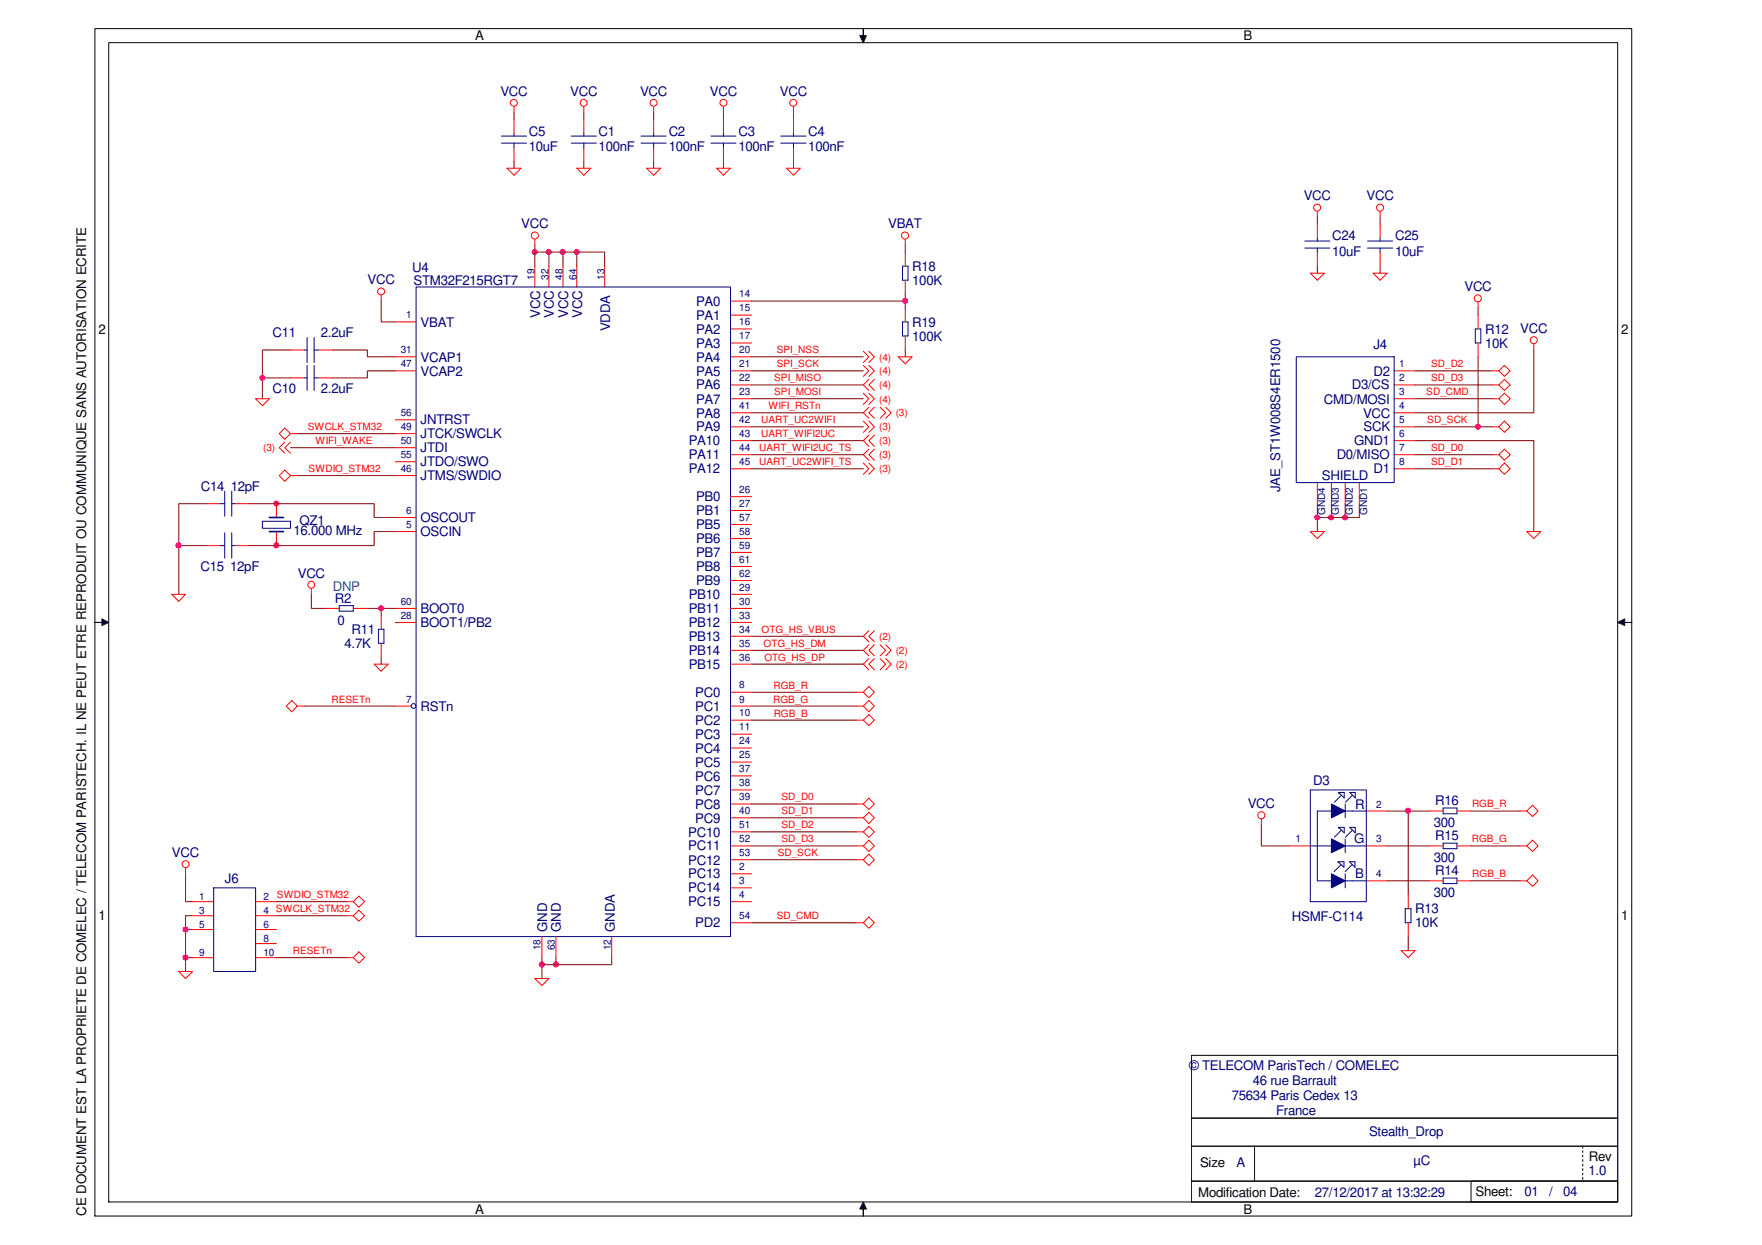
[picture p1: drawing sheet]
<svg xmlns="http://www.w3.org/2000/svg" width="297mm" height="210mm" viewBox="0 0 297 210" stroke-linecap="round" stroke-linejoin="round" font-family="sans-serif">
<path d="M90.2 41.3v1.2" fill="none" stroke="#7f0000" stroke-width=".17"/>
<circle cx="90.1" cy="42.5" r=".44" fill="#f0f"/>
<circle cx="90.1" cy="42.5" r=".44" fill="none" stroke="#f0f" stroke-width=".17"/>
<path d="M97.2 42.5v2.4" fill="none" stroke="#7f0000" stroke-width=".17"/>
<circle cx="97.2" cy="42.5" r=".44" fill="#f0f"/>
<circle cx="97.2" cy="42.5" r=".44" fill="none" stroke="#f0f" stroke-width=".17"/>
<path d="M94.9 42.5v2.4" fill="none" stroke="#7f0000" stroke-width=".17"/>
<circle cx="94.9" cy="42.5" r=".46" fill="#f0f"/>
<circle cx="94.9" cy="42.5" r=".46" fill="none" stroke="#f0f" stroke-width=".17"/>
<path d="M92.5 42.5v2.4" fill="none" stroke="#7f0000" stroke-width=".17"/>
<circle cx="92.5" cy="42.5" r=".45" fill="#f0f"/>
<circle cx="92.5" cy="42.5" r=".45" fill="none" stroke="#f0f" stroke-width=".17"/>
<path d="M90.2 44.9v-2.4h11.7v2.4M91.4 162.6v2.4" fill="none" stroke="#7f0000" stroke-width=".17"/>
<circle cx="91.3" cy="162.6" r=".45" fill="#f0f"/>
<circle cx="91.3" cy="162.6" r=".45" fill="none" stroke="#f0f" stroke-width=".17"/>
<path d="M93.7 161.5v1.1" fill="none" stroke="#7f0000" stroke-width=".17"/>
<circle cx="93.7" cy="162.6" r=".46" fill="#f0f"/>
<circle cx="93.7" cy="162.6" r=".46" fill="none" stroke="#f0f" stroke-width=".17"/>
<g fill="none" stroke="#7f0000" stroke-width=".17">
<path d="M98.4 19v1.2M110.2 19v1.2M122 19v1.2M133.8 19v1.2M98.4 27.2v1.2M110.2 27.2v1.2M122 27.2v1.2M133.8 27.2v1.2M49 59h-4.8v8.2M56 59h5.9v1.2h4.7M44.2 63.7h4.8M66.6 62.5h-4.7v1.2h-5.9"/>
<path d="M91.4 161.5v1.1h11.7v-1.1"/>
</g>
<circle cx="44.2" cy="63.7" r=".44" fill="#f0f"/>
<circle cx="44.2" cy="63.7" r=".44" fill="none" stroke="#f0f" stroke-width=".17"/>
<path d="M46.6 84.9h.1M126.7 116.7h17.7M126.7 119h17.7M126.7 109.6h18.8M126.7 112h18.8M126.7 137.9h17.7M126.7 121.4h17.7M126.7 140.3h17.7M126.7 142.6h17.7M126.7 155.6h17.7M126.7 144.9h17.7" fill="none" stroke="#7f0000" stroke-width=".17"/>
<circle cx="46.6" cy="84.9" r=".45" fill="#f0f"/>
<circle cx="46.6" cy="84.9" r=".45" fill="none" stroke="#f0f" stroke-width=".17"/>
<path d="M30.1 92h4.7M34.8 84.9h-4.7v15.3" fill="none" stroke="#7f0000" stroke-width=".17"/>
<circle cx="30.1" cy="91.9" r=".46" fill="#f0f"/>
<circle cx="30.1" cy="91.9" r=".46" fill="none" stroke="#f0f" stroke-width=".17"/>
<path d="M46.6 92h.1" fill="none" stroke="#7f0000" stroke-width=".17"/>
<circle cx="46.6" cy="91.9" r=".46" fill="#f0f"/>
<circle cx="46.6" cy="91.9" r=".46" fill="none" stroke="#f0f" stroke-width=".17"/>
<path d="M64.3 50.8v3.5h2.3M50.1 73.1h16.5M126.7 60.2h18.8M126.7 62.5h18.8M126.7 67.2h18.8M126.7 64.9h18.8M41.9 84.9h21.2v2.3h3.5M50.1 80.2h16.5M66.6 89.6h-3.5v2.4h-21.2M31.3 161.5h1.2" fill="none" stroke="#7f0000" stroke-width=".17"/>
<circle cx="31.3" cy="161.4" r=".44" fill="#f0f"/>
<circle cx="31.3" cy="161.4" r=".44" fill="none" stroke="#f0f" stroke-width=".17"/>
<path d="M31.3 156.7h1.2M32.5 154.4h-1.2v9.4" fill="none" stroke="#7f0000" stroke-width=".17"/>
<circle cx="31.3" cy="156.7" r=".44" fill="#f0f"/>
<circle cx="31.3" cy="156.7" r=".44" fill="none" stroke="#f0f" stroke-width=".17"/>
<path d="M61.9 102.6h4.7M64.3 102.6v1.2M31.3 147.3v4.7h1.2M46.6 152h11.8M46.6 154.4h11.8" fill="none" stroke="#7f0000" stroke-width=".17"/>
<circle cx="64.2" cy="102.6" r=".44" fill="#f0f"/>
<circle cx="64.2" cy="102.6" r=".44" fill="none" stroke="#f0f" stroke-width=".17"/>
<path d="M86.7 19v1.2M86.7 27.2v1.2M258.6 59v10.6h-20.1M238.5 74.3h20.1v15.3M226.8 84.9v2.3M51.3 119h15.3M52.5 100.2v2.4h2.4M64.3 110.8v1.2M46.6 161.5h11.8" fill="none" stroke="#7f0000" stroke-width=".17"/>
<circle cx="226.8" cy="87.2" r=".44" fill="#f0f"/>
<circle cx="226.8" cy="87.2" r=".44" fill="none" stroke="#f0f" stroke-width=".17"/>
<path d="M224.4 84.9v2.3" fill="none" stroke="#7f0000" stroke-width=".17"/>
<circle cx="224.4" cy="87.2" r=".46" fill="#f0f"/>
<circle cx="224.4" cy="87.2" r=".46" fill="none" stroke="#f0f" stroke-width=".17"/>
<path d="M222.1 84.9v4.7M229.1 84.9v2.3h-7" fill="none" stroke="#7f0000" stroke-width=".17"/>
<circle cx="222.1" cy="87.2" r=".45" fill="#f0f"/>
<circle cx="222.1" cy="87.2" r=".45" fill="none" stroke="#f0f" stroke-width=".17"/>
<path d="M249.2 51.9v1.2M238.5 62.5h13M238.5 64.9h13M238.5 67.2h13M238.5 72h13M238.5 76.7h13M238.5 79h13M249.2 60.2v11.8" fill="none" stroke="#7f0000" stroke-width=".17"/>
<circle cx="249.1" cy="71.9" r=".45" fill="#f0f"/>
<circle cx="249.1" cy="71.9" r=".45" fill="none" stroke="#f0f" stroke-width=".17"/>
<path d="M222.1 36.6v1.2M232.7 36.6v1.2M222.1 44.9v1.2M232.7 44.9v1.2M126.7 135.6h17.7M233.8 136.7h7.1M237.4 136.7v14.1" fill="none" stroke="#7f0000" stroke-width=".17"/>
<circle cx="237.4" cy="136.7" r=".46" fill="#f0f"/>
<circle cx="237.4" cy="136.7" r=".46" fill="none" stroke="#f0f" stroke-width=".17"/>
<g fill="none" stroke="#7f0000" stroke-width=".17">
<path d="M126.7 50.8h25.9M152.6 41.3v1.2M152.6 49.6v2.3M152.6 59v1.2M49 75.5h17.6M126.7 69.6h18.8M126.7 72h18.8M126.7 74.3h18.8M126.7 76.7h18.8M126.7 79h18.8M212.6 139.1v3.5h4.8M248 136.7h8.2"/>
<path d="M233.8 142.6h7.1M233.8 148.5h7.1M237.4 157.9v2.4M248 142.6h8.2M248 148.5h8.2"/>
</g>
<circle cx="152.6" cy="50.7" r=".45" fill="#f0f"/>
<circle cx="152.6" cy="50.7" r=".45" fill="none" stroke="#f0f" stroke-width=".17"/>
<path d="M126.7 107.3h18.8" fill="none" stroke="#7f0000" stroke-width=".17"/>
<g fill="#000">
<path d="M145.5 4.8v1.2h.5l-.5 1.2-.6-1.2h.6z" fill-rule="evenodd"/>
<path d="M16 104.9h1.2v-.5l1.1 .5-1.1 .6v-.6z" fill-rule="evenodd"/>
<path d="M272.7 104.9l1.2-.5v.5h1.2h-1.2v.6z" fill-rule="evenodd"/>
<path d="M145.5 202.6l.5 1.2h-.5v1.2v-1.2h-.6z" fill-rule="evenodd"/>
</g>
<g fill="none" stroke="#000" stroke-width=".17">
<path d="M16 4.8h259.1v200.2h-259.1zM18.3 7.2h254.4v195.4h-254.4zM145.5 4.8v1.2h.5l-.5 1.2-.6-1.2h.6zM16 104.9h1.2v-.5l1.1 .5-1.1 .6v-.6zM272.7 104.9l1.2-.5v.5h1.2h-1.2v.6zM200.9 177.9h71.8v10.6h-71.8zM200.9 199.1h71.8v3.5h-71.8zM200.9 188.5h71.8v4.8h-71.8zM200.9 193.3h71.8v5.8h-71.8zM211.5 193.3v5.8M248 199.1h24.7v3.5h-24.7zM266.8 193.3v.3"/>
<path d="M266.8 194v.3M266.8 194.7v.4M266.8 195.5v.3M266.8 196.3v.3M266.8 197v.4M266.8 197.8v.3M266.8 198.5v.3M145.5 202.6l.5 1.2h-.5v1.2v-1.2h-.6z"/>
</g>
<g fill="none" stroke="#f00" stroke-width=".17">
<path d="M86.7 18v1M98.4 18v1M110.2 18v1M122 18v1M133.8 18v1M85.5 28.4h2.3l-1.1 1.1zM86.7 20.2v2.3M86.7 24.8v2.4M97.2 28.4h2.4l-1.2 1.1zM98.4 20.2v2.3M98.4 24.8v2.4M109 28.4h2.4l-1.2 1.1z"/>
<path d="M110.2 20.2v2.3M110.2 24.8v2.4M120.8 28.4h2.3l-1.1 1.1zM122 20.2v2.3M122 24.8v2.4M132.6 28.4h2.3l-1.1 1.1zM133.8 20.2v2.3M133.8 24.8v2.4M222.1 35.6v1M222.1 37.8v2.4M232.7 35.6v1M232.7 37.8v2.4"/>
<path d="M49 59h2.3M53.7 59h2.3M64.3 49.8v1M66.6 54.3h3.5M90.2 40.3v1M90.2 44.9v3.5M92.5 44.9v3.5M94.9 44.9v3.5M97.2 44.9v3.5M101.9 44.9v3.5M123.1 50.8h3.6M123.1 53.1h3.6"/>
<path d="M123.1 55.5h3.6M123.1 57.8h3.6M145.5 59.2l1 1-1 .9M146.5 59.2l.9 1-.9 .9M220.9 46.1h2.4l-1.2 1.1zM222.1 42.5v2.4M231.5 46.1h2.3l-1.1 1.1zM232.7 42.5v2.4M249.2 50.9v1M249.2 53.1v2.4M249.2 57.8v2.4M258.6 58v1"/>
<path d="M43.1 67.2h2.3l-1.2 1.2zM48 79.2l1 1-1 1-.9-1zM48 72.2l1 .9-1 1-.9-1zM49 73.1h1.1M49 63.7h2.3M53.7 63.7h2.3M66.6 60.2h3.5M66.6 62.5h3.5M66.6 70.8h3.5M66.6 73.1h3.5M66.6 75.5h3.5M66.6 77.9h3.5"/>
<path d="M123.1 60.2h3.6M123.1 62.5h3.6M123.1 64.9h3.6M123.1 67.2h3.6M123.1 69.6h3.6M123.1 72h3.6M123.1 74.3h3.6M123.1 76.7h3.6M123.1 79h3.6M145.5 61.6l1 .9-1 1M145.5 66.3l1 .9-1 1M146.5 61.6l.9 .9-.9 1"/>
<path d="M146.5 66.3l.9 .9-.9 1M146.5 64l-1 .9 1 .9M147.4 64l-.9 .9 .9 .9M235 62.5h3.5M235 64.9h3.5M235 67.2h3.5M235 69.6h3.5M235 72h3.5M235 74.3h3.5M235 76.7h3.5M235 79h3.5M251.5 62.5h1.2"/>
<path d="M251.5 64.9h1.2M251.5 67.2h1.2M251.5 72h1.2M251.5 76.7h1.2M251.5 79h1.2M252.7 62.5l.9-.9 1 .9-1 1zM252.7 64.9l.9-.9 1 .9-1 .9zM252.7 67.2l.9-.9 1 .9-1 1zM252.7 76.7l.9-1 1 1-1 .9zM253.6 71l1 1-1 .9-.9-.9zM253.6 78.1l1 .9-1 1-.9-1zM34.8 84.9h2.4"/>
<path d="M34.8 92h2.4M39.5 84.9h2.4M39.5 92h2.4M46.6 84.9v2.3M46.6 89.6v2.4M49 80.2h1.1M52.5 99.2v1M66.6 80.2h3.5M66.6 89.6h3.5M66.6 87.2h3.5M123.1 83.7h3.6M123.1 86.1h3.6"/>
<path d="M123.1 88.4h3.6M123.1 90.8h3.6M123.1 93.1h3.6M123.1 95.5h3.6M123.1 97.9h3.6M220.9 89.6h2.4l-1.2 1.2zM222.1 81.4v3.5M224.4 81.4v3.5M226.8 81.4v3.5M229.1 81.4v3.5M257.4 89.6h2.4l-1.2 1.2zM29 100.2h2.3l-1.2 1.2z"/>
<path d="M49.2 118.1l.9 .9-.9 1-.9-1zM50.1 119h1.2M54.9 102.6h2.3M59.6 102.6h2.3M63.1 112h2.3l-1.1 1.2zM64.3 103.8v2.3M64.3 108.5v2.3M66.6 119h2.7M66.6 102.6h3.5M66.6 104.9h3.5M123.1 116.7h3.6M123.1 119h3.6"/>
<path d="M123.1 102.6h3.6M123.1 104.9h3.6M123.1 100.2h3.6M123.1 107.3h3.6M123.1 109.6h3.6M123.1 112h3.6M146.5 108.7l-1 .9 1 1M146.5 111l-1 1 1 .9M147.4 108.7l-.9 .9 .9 1M147.4 111l-.9 1 .9 .9M148.4 108.7l.9 .9-.9 1M148.4 111l.9 1-.9 .9"/>
<path d="M149.3 108.7l.9 .9-.9 1M149.3 111l.9 1-.9 .9M123.1 121.4h3.6M123.1 123.8h3.6M123.1 126.1h3.6M123.1 128.5h3.6M123.1 130.8h3.6M123.1 133.2h3.6M123.1 135.6h3.6M123.1 137.9h3.6M144.4 135.6h1.1M144.4 137.9h1.1"/>
<path d="M145.5 137.9l1-1 .9 1-.9 1zM146.5 134.6l.9 1-.9 .9-1-.9zM31.3 146.3v1M32.5 152h3.5M32.5 154.4h3.5M32.5 156.7h3.5M43.1 152h3.5M43.1 154.4h3.5M43.1 156.7h3.5M43.1 159.1h3.5M58.4 152h1.2M58.4 154.4h1.2"/>
<path d="M59.6 152l.9-.9 1 .9-1 1zM59.6 154.4l.9-.9 1 .9-1 .9zM91.4 157.9v3.6M93.7 157.9v3.6M103.1 157.9v3.6M123.1 140.3h3.6M123.1 142.6h3.6M123.1 144.9h3.6M123.1 147.3h3.6M123.1 149.7h3.6M123.1 152h3.6M123.1 155.6h3.6"/>
<path d="M144.4 140.3h1.1M144.4 142.6h1.1M144.4 144.9h1.1M144.4 155.6h1.1M145.5 140.3l1-1 .9 1-.9 .9zM145.5 144.9l1-.9 .9 .9-.9 1zM146.5 141.6l.9 1-.9 1-1-1zM146.5 154.6l.9 1-.9 .9-1-.9zM230.3 142.6h3.5M230.3 148.5h3.5M30.1 163.8h2.4l-1.2 1.2zM32.5 161.5h3.5"/>
<path d="M43.1 161.5h3.5M58.4 161.5h1.2M60.5 160.5l1 1-1 .9-.9-.9zM90.2 165h2.3l-1.1 1.2z"/>
<circle cx="86.6" cy="17.3" r=".59"/>
<circle cx="98.4" cy="17.3" r=".57"/>
<circle cx="110.2" cy="17.4" r=".59"/>
<circle cx="122" cy="17.4" r=".59"/>
<circle cx="133.7" cy="17.4" r=".59"/>
<circle cx="90.2" cy="39.7" r=".6"/>
<circle cx="222" cy="35" r=".59"/>
<circle cx="232.7" cy="35" r=".59"/>
<circle cx="64.3" cy="49.1" r=".59"/>
<circle cx="249.1" cy="50.3" r=".59"/>
<circle cx="258.6" cy="57.4" r=".59"/>
<circle cx="52.5" cy="98.6" r=".58"/>
<circle cx="31.3" cy="145.7" r=".58"/>
</g>
<g fill="none" stroke="#00007f" stroke-width=".17">
<path d="M84.5 22.9h4.3M84.5 24.1h4.3M86.7 22.5v.4M86.7 24.1v.7M96.3 22.9h4.2M96.3 24.1h4.2M98.4 22.5v.4M98.4 24.1v.7M108.1 22.9h4.2M108.1 24.1h4.2M110.2 22.5v.4M110.2 24.1v.7"/>
<path d="M119.8 22.9h4.3M119.8 24.1h4.3M122 22.5v.4M122 24.1v.7M131.6 22.9h4.3M131.6 24.1h4.3M133.8 22.5v.4M133.8 24.1v.7M51.3 59h.5M51.8 56.9v4.2M53 56.9v4.2M53 59h.7"/>
<path d="M70.1 48.4h53v109.5h-53zM220 40.6h4.2M220 41.8h4.2M222.1 40.2v.4M222.1 41.8v.7M230.5 40.6h4.3M230.5 41.8h4.3M232.7 40.2v.4M232.7 41.8v.7M248.7 55.5h.9v2.3h-.9zM51.3 63.7h.5M51.8 61.6v4.2"/>
<path d="M53 61.6v4.2M53 63.7h.7M218.5 60.2h16.5v21.2h-16.5zM37.2 84.9h.7M37.2 92h.7M37.9 82.8v4.2M37.9 89.8v4.3M39.1 82.8v4.2M39.1 89.8v4.3M39.1 84.9h.4M39.1 92h.4M44.2 87.9h4.8v1.2h-4.8z"/>
<path d="M57.2 102.1h2.4v.9h-2.4zM63.8 106.1h.9v2.4h-.9zM225.7 139.5h.1M225.7 139.5h.9v.9zM226.1 140l-1.1 1.1M227.5 139.5h1v.9zM228 140l-1.2 1.1M36 149.7h7.1v14.1h-7.1zM222.1 148.5h2.3M222.1 142.6h2.3M225.6 145.3h.1M225.6 145.3h1v.9z"/>
<path d="M226.1 145.8l-1.2 1.1M226.8 148.5h3.5M226.8 142.6h3.5M227.5 145.3h.9v.9zM228 145.8l-1.2 1.1"/>
<circle cx="69.7" cy="119" r=".39"/>
</g>
<path d="M45.4 87.2h2.4M45.4 89.6h2.4" fill="none" stroke="#00007f" stroke-width=".28"/>
<path d="M224.4 141.4l2.4 1.2-2.4 1.2z" fill="#00007f"/>
<path d="M224.4 141.4l2.4 1.2-2.4 1.2zM226.8 141.4v2.4" fill="none" stroke="#00007f" stroke-width=".17"/>
<path d="M224.4 147.3l2.4 1.2-2.4 1.2z" fill="#00007f"/>
<path d="M222.1 136.7h2.3M225.7 133.6h.1M225.7 133.6h.9v.9zM226.1 134.1l-1.1 1.2M226.8 136.7h3.5M227.5 133.6h1v.9zM228 134.1l-1.2 1.2M224.4 147.3l2.4 1.2-2.4 1.2zM226.8 147.3v2.4" fill="none" stroke="#00007f" stroke-width=".17"/>
<path d="M230.3 136.7h3.5" fill="none" stroke="#f00" stroke-width=".17"/>
<path d="M224.4 135.6l2.4 1.1-2.4 1.2z" fill="#00007f"/>
<path d="M152.1 44.9h1v2.3h-1zM152.1 54.3h1v2.3h-1zM220.9 133.2h9.4v18.8h-9.4zM222.1 136.7v11.8M224.4 135.6l2.4 1.1-2.4 1.2zM226.8 135.6v2.3M243.3 136.2h2.3v1h-2.3zM220.9 142.6h1.2M236.9 153.2h1v2.4h-1zM243.3 148h2.3v1h-2.3zM243.3 142.2h2.3v.9h-2.3z" fill="none" stroke="#00007f" stroke-width=".17"/>
<g fill="none" stroke="#f00" stroke-width=".17">
<path d="M152.6 40.3v1M152.6 42.5v2.4M152.6 47.2v2.4M152.6 51.9v2.4M152.6 56.6v2.4M48 74.5l-.9 1 .9 .9M49 74.5l-1 1 1 .9M145.5 71l1 1-1 .9M145.5 78.1l1 .9-1 1M146.5 68.7l-1 .9 1 .9M146.5 71l.9 1-.9 .9M146.5 73.4l-1 .9 1 1"/>
<path d="M146.5 75.7l-1 1 1 .9M146.5 78.1l.9 .9-.9 1M147.4 68.7l-.9 .9 .9 .9M147.4 73.4l-.9 .9 .9 1M147.4 75.7l-.9 1 .9 .9M148.4 68.7l.9 .9-.9 .9M149.3 68.7l.9 .9-.9 .9M151.4 60.2h2.4l-1.2 1.1zM144.4 116.7h1.1M144.4 119h1.1M145.5 119l1-.9 .9 .9-.9 1zM146.5 115.7l.9 1-.9 .9-1-.9z"/>
<path d="M146.5 106.3l-1 1 1 .9M147.4 106.3l-.9 1 .9 .9M144.4 121.4h1.1M145.5 121.4l1-.9 .9 .9-.9 .9zM212.6 138.1v1M240.9 136.7h2.4M245.6 136.7h2.4M256.2 136.7h1.2M257.4 136.7l1-.9 .9 .9-.9 1zM217.4 142.6h3.5M237.4 150.8v2.4M237.4 155.6v2.3"/>
<path d="M240.9 142.6h2.4M240.9 148.5h2.4M245.6 142.6h2.4M245.6 148.5h2.4M256.2 142.6h1.2M256.2 148.5h1.2M257.4 142.6l1-1 .9 1-.9 1zM257.4 148.5l1-1 .9 1-.9 .9zM236.2 160.3h2.3l-1.1 1.2z"/>
<circle cx="152.6" cy="39.7" r=".6"/>
<circle cx="212.6" cy="137.5" r=".59"/>
</g>
<g font-size="2.2">
<text x="80.1" y="6.8">A</text>
<text x="209.6" y="6.8">B</text>
<text x="16.6" y="56.3">2</text>
<text x="273.3" y="56.3">2</text>
<text x="16.6" y="155.2">1</text>
<text x="273.3" y="155.2">1</text>
<text x="202.3" y="196.8">Size</text>
<text x="267.8" y="195.7">Rev</text>
<text x="202" y="201.8">Modification Date:</text>
<text x="248.7" y="201.7">Sheet:</text>
<text x="14.5" y="205" transform="rotate(-90 14.5 205)">CE DOCUMENT EST LA PROPRIETE DE COMELEC / TELECOM PARISTECH. IL NE PEUT ETRE REPRODUIT OU COMMUNIQUE SANS AUTORISATION ECRITE</text>
<text x="80.1" y="204.6">A</text>
<text x="209.6" y="204.6">B</text>
</g>
<g font-size="2.2" fill="#00007f">
<text x="84.4" y="16.1">VCC</text>
<text x="96.1" y="16.1">VCC</text>
<text x="107.9" y="16.1">VCC</text>
<text x="119.7" y="16.1">VCC</text>
<text x="131.5" y="16.1">VCC</text>
<text x="89.2" y="22.9">C5</text>
<text x="100.9" y="22.9">C1</text>
<text x="112.7" y="22.9">C2</text>
<text x="124.5" y="22.9">C3</text>
<text x="136.3" y="22.9">C4</text>
<text x="89.2" y="25.4">10uF</text>
<text x="100.9" y="25.4">100nF</text>
<text x="112.7" y="25.4">100nF</text>
<text x="124.5" y="25.4">100nF</text>
<text x="136.3" y="25.4">100nF</text>
<text x="219.8" y="33.8">VCC</text>
<text x="230.4" y="33.8">VCC</text>
<text x="87.9" y="38.5">VCC</text>
<text x="149.7" y="38.5">VBAT</text>
<text x="224.6" y="40.5">C24</text>
<text x="235.2" y="40.5">C25</text>
<text x="62" y="47.9">VCC</text>
<text x="69.5" y="45.9">U4</text>
<text x="153.8" y="45.6">R18</text>
<text x="224.6" y="43.1">10uF</text>
<text x="235.2" y="43.1">10uF</text>
<text x="69.7" y="48.1">STM32F215RGT7</text>
<text x="91.1" y="53.6" transform="rotate(-90 91.1 53.6)">VCC</text>
<text x="93.4" y="53.6" transform="rotate(-90 93.4 53.6)">VCC</text>
<text x="95.8" y="53.6" transform="rotate(-90 95.8 53.6)">VCC</text>
<text x="98.1" y="53.6" transform="rotate(-90 98.1 53.6)">VCC</text>
<text x="117.3" y="51.6">PA0</text>
<text x="117.3" y="53.9">PA1</text>
<text x="153.8" y="48">100K</text>
<text x="246.9" y="49.1">VCC</text>
<text x="45.9" y="56.8">C11</text>
<text x="54.1" y="56.8">2.2uF</text>
<text x="70.9" y="55.1">VBAT</text>
<text x="102.9" y="55.9" transform="rotate(-90 102.9 55.9)">VDDA</text>
<text x="117.3" y="56.3">PA2</text>
<text x="117.3" y="58.6">PA3</text>
<text x="153.8" y="57.4">100K</text>
<text x="153.8" y="55.1">R19</text>
<text x="231.5" y="58.9">J4</text>
<text x="250.4" y="56.3">R12</text>
<text x="250.4" y="58.6">10K</text>
<text x="256.3" y="56.2">VCC</text>
<text x="70.9" y="61">VCAP1</text>
<text x="70.9" y="63.3">VCAP2</text>
<text x="117.3" y="61">PA4</text>
<text x="117.3" y="63.3">PA5</text>
<text x="117.3" y="65.7">PA6</text>
<text x="227.9" y="65.7">D3/CS</text>
<text x="231.6" y="63.3">D2</text>
<text x="45.9" y="66.2">C10</text>
<text x="54.1" y="66.2">2.2uF</text>
<text x="70.9" y="71.5">JNTRST</text>
<text x="117.3" y="68">PA7</text>
<text x="117.3" y="70.4">PA8</text>
<text x="223.2" y="68">CMD/MOSI</text>
<text x="229.8" y="70.4">VCC</text>
<text x="70.9" y="76.3">JTDI</text>
<text x="70.9" y="73.9">JTCK/SWCLK</text>
<text x="116.1" y="75.1">PA10</text>
<text x="116.1" y="77.4">PA11</text>
<text x="117.3" y="72.7">PA9</text>
<text x="225.3" y="77.4">D0/MISO</text>
<text x="228.3" y="75.1">GND1</text>
<text x="229.9" y="72.7">SCK</text>
<text x="33.9" y="82.8">C14</text>
<text x="38.9" y="82.8">12pF</text>
<text x="70.9" y="81">JTMS/SWDIO</text>
<text x="70.9" y="78.6">JTDO/SWO</text>
<text x="116.1" y="79.8">PA12</text>
<text x="215.8" y="83" transform="rotate(-90 215.8 83)">JAE_ST1W008S4ER1500</text>
<text x="222.8" y="81">SHIELD</text>
<text x="231.6" y="79.8">D1</text>
<text x="50.5" y="88.4">QZ1</text>
<text x="70.9" y="88.1">OSCOUT</text>
<text x="117.3" y="89.2">PB5</text>
<text x="117.3" y="84.5">PB0</text>
<text x="117.3" y="86.9">PB1</text>
<text x="49.5" y="90.2">16.000 MHz</text>
<text x="70.9" y="90.4">OSCIN</text>
<text x="117.3" y="93.9">PB7</text>
<text x="117.3" y="91.6">PB6</text>
<text x="33.8" y="96.2">C15</text>
<text x="38.8" y="96.2">12pF</text>
<text x="50.2" y="97.4">VCC</text>
<text x="56.5" y="101.6">R2</text>
<text x="116.1" y="101">PB10</text>
<text x="117.3" y="98.6">PB9</text>
<text x="117.3" y="96.3">PB8</text>
<text x="56.9" y="105.3">0</text>
<text x="59.3" y="106.9">R11</text>
<text x="70.9" y="103.3">BOOT0</text>
<text x="70.9" y="105.7">BOOT1/PB2</text>
<text x="116.1" y="105.7">PB12</text>
<text x="116.1" y="103.3">PB11</text>
<text x="58.1" y="109.3">4.7K</text>
<text x="116.1" y="108.1">PB13</text>
<text x="116.1" y="110.4">PB14</text>
<text x="116.1" y="112.8">PB15</text>
<text x="70.9" y="119.8">RSTn</text>
<text x="117.2" y="119.8">PC1</text>
<text x="117.2" y="117.5">PC0</text>
<text x="117.2" y="124.5">PC3</text>
<text x="117.2" y="122.2">PC2</text>
<text x="117.2" y="131.6">PC6</text>
<text x="117.2" y="126.9">PC4</text>
<text x="117.2" y="129.2">PC5</text>
<text x="117.2" y="134">PC7</text>
<text x="117.2" y="136.3">PC8</text>
<text x="210.4" y="136.2">VCC</text>
<text x="221.4" y="132.4">D3</text>
<text x="228.4" y="136.3">R</text>
<text x="241.9" y="135.8">R16</text>
<text x="116" y="141.1">PC10</text>
<text x="116" y="143.4">PC11</text>
<text x="117.2" y="138.7">PC9</text>
<text x="228.3" y="142.2">G</text>
<text x="241.7" y="139.4">300</text>
<text x="241.9" y="141.6">R15</text>
<text x="29" y="144.5">VCC</text>
<text x="37.9" y="148.8">J6</text>
<text x="116" y="145.8">PC12</text>
<text x="116" y="148.1">PC13</text>
<text x="228.5" y="148.1">B</text>
<text x="241.7" y="145.3">300</text>
<text x="241.9" y="147.5">R14</text>
<text x="116" y="150.5">PC14</text>
<text x="116" y="152.8">PC15</text>
<text x="217.8" y="155.2">HSMF-C114</text>
<text x="238.6" y="154">R13</text>
<text x="241.7" y="151.2">300</text>
<text x="92.2" y="157.2" transform="rotate(-90 92.2 157.2)">GND</text>
<text x="94.6" y="157.2" transform="rotate(-90 94.6 157.2)">GND</text>
<text x="103.6" y="157.2" transform="rotate(-90 103.6 157.2)">GNDA</text>
<text x="117.2" y="156.3">PD2</text>
<text x="238.6" y="156.3">10K</text>
<text x="200.4" y="180.4">© TELECOM ParisTech / COMELEC</text>
<text x="207.6" y="185.4">75634 Paris Cedex 13</text>
<text x="211.2" y="182.9">46 rue Barrault</text>
<text x="215.1" y="187.9">France</text>
<text x="230.8" y="191.6">Stealth_Drop</text>
<text x="208.4" y="196.8">A</text>
<text x="238.3" y="196.5">µC</text>
<text x="221.7" y="201.8">27/12/2017 at 13:32:29</text>
<text x="257" y="201.7">01</text>
<text x="261.2" y="201.7">/</text>
<text x="263.5" y="201.7">04</text>
<text x="267.8" y="198.2">1.0</text>
</g>
<text font-size="2.2" fill="#007f7f" x="56.1" y="99.6">DNP</text>
<g font-size="1.7" fill="#00007f">
<text x="90.1" y="47.2" transform="rotate(-90 90.1 47.2)">19</text>
<text x="92.5" y="47.2" transform="rotate(-90 92.5 47.2)">32</text>
<text x="94.8" y="47.2" transform="rotate(-90 94.8 47.2)">48</text>
<text x="97.2" y="47.2" transform="rotate(-90 97.2 47.2)">64</text>
<text x="101.9" y="47.2" transform="rotate(-90 101.9 47.2)">13</text>
<text x="68.4" y="53.7">1</text>
<text x="124.6" y="50.1">14</text>
<text x="124.6" y="52.5">15</text>
<text x="67.6" y="59.6">31</text>
<text x="124.6" y="54.9">16</text>
<text x="124.6" y="57.2">17</text>
<text x="124.6" y="59.6">20</text>
<text x="67.6" y="61.9">47</text>
<text x="124.6" y="61.9">21</text>
<text x="124.6" y="64.3">22</text>
<text x="235.9" y="64.3">2</text>
<text x="235.9" y="61.9">1</text>
<text x="67.6" y="70.1">56</text>
<text x="124.6" y="66.6">23</text>
<text x="124.6" y="69">41</text>
<text x="124.6" y="71.3">42</text>
<text x="235.9" y="69">4</text>
<text x="235.9" y="71.3">5</text>
<text x="235.9" y="66.6">3</text>
<text x="67.6" y="72.5">49</text>
<text x="67.6" y="74.8">50</text>
<text x="67.6" y="77.2">55</text>
<text x="124.6" y="73.7">43</text>
<text x="124.6" y="76">44</text>
<text x="235.9" y="73.7">6</text>
<text x="235.9" y="76">7</text>
<text x="67.6" y="79.6">46</text>
<text x="124.6" y="78.4">45</text>
<text x="124.6" y="83.1">26</text>
<text x="235.9" y="78.4">8</text>
<text x="68.4" y="89">5</text>
<text x="68.4" y="86.7">6</text>
<text x="124.6" y="85.5">27</text>
<text x="124.6" y="87.8">57</text>
<text x="223.4" y="86.8" transform="rotate(-90 223.4 86.8)">GND4</text>
<text x="225.7" y="86.8" transform="rotate(-90 225.7 86.8)">GND3</text>
<text x="228.1" y="86.8" transform="rotate(-90 228.1 86.8)">GND2</text>
<text x="230.5" y="86.8" transform="rotate(-90 230.5 86.8)">GND1</text>
<text x="124.6" y="90.2">58</text>
<text x="124.6" y="92.5">59</text>
<text x="124.6" y="94.9">61</text>
<text x="67.6" y="101.9">60</text>
<text x="124.6" y="97.2">62</text>
<text x="124.6" y="99.6">29</text>
<text x="124.6" y="101.9">30</text>
<text x="67.6" y="104.3">28</text>
<text x="124.6" y="104.3">33</text>
<text x="124.6" y="106.6">34</text>
<text x="124.6" y="109">35</text>
<text x="124.6" y="111.4">36</text>
<text x="68.4" y="118.4">7</text>
<text x="124.6" y="116.1">8</text>
<text x="124.6" y="118.4">9</text>
<text x="124.6" y="120.8">10</text>
<text x="124.6" y="123.1">11</text>
<text x="124.6" y="125.5">24</text>
<text x="124.6" y="127.8">25</text>
<text x="124.6" y="130.2">37</text>
<text x="124.6" y="132.5">38</text>
<text x="124.6" y="134.9">39</text>
<text x="124.6" y="137.3">40</text>
<text x="232" y="136.1">2</text>
<text x="124.6" y="139.6">51</text>
<text x="124.6" y="142">52</text>
<text x="218.4" y="142">1</text>
<text x="232" y="142">3</text>
<text x="124.6" y="144.4">53</text>
<text x="124.6" y="146.7">2</text>
<text x="124.6" y="149.1">3</text>
<text x="232" y="147.9">4</text>
<text x="33.6" y="151.7">1</text>
<text x="33.6" y="154.1">3</text>
<text x="44.4" y="151.7">2</text>
<text x="44.4" y="154.1">4 SWCLK_STM32</text>
<text x="124.6" y="151.4">4</text>
<text x="124.6" y="154.9">54</text>
<text x="33.6" y="156.4">5</text>
<text x="33.6" y="161.1">9</text>
<text x="44.4" y="156.4">6</text>
<text x="44.4" y="161.1">10</text>
<text x="44.4" y="158.7">8</text>
<text x="91.1" y="160.2" transform="rotate(-90 91.1 160.2)">18</text>
<text x="93.5" y="160.2" transform="rotate(-90 93.5 160.2)">63</text>
<text x="103" y="160.2" transform="rotate(-90 103 160.2)">12</text>
</g>
<g font-size="1.7" fill="#f00">
<text x="130.9" y="59.5">SPI_NSS</text>
<text x="130.5" y="64.2">SPI_MISO</text>
<text x="130.9" y="61.8">SPI_SCK</text>
<text x="148.2" y="60.8">(4)</text>
<text x="148.2" y="63.1">(4)</text>
<text x="148.2" y="65.5">(4)</text>
<text x="241.3" y="61.9">SD_D2</text>
<text x="241.3" y="64.3">SD_D3</text>
<text x="128.3" y="71.4">UART_UC2WIFI</text>
<text x="129.5" y="69">WIFI_RSTn</text>
<text x="130.5" y="66.6">SPI_MOSI</text>
<text x="148.2" y="67.9">(4)</text>
<text x="151" y="70.2">(3)</text>
<text x="240.5" y="66.6">SD_CMD</text>
<text x="240.6" y="71.3">SD_SCK</text>
<text x="44.4" y="76.1">(3)</text>
<text x="51.9" y="72.6">SWCLK_STM32</text>
<text x="53.2" y="74.9">WIFI_WAKE</text>
<text x="128" y="76.1">UART_WIFI2UC_TS</text>
<text x="128.3" y="73.7">UART_WIFI2UC</text>
<text x="148.2" y="72.6">(3)</text>
<text x="148.2" y="74.9">(3)</text>
<text x="148.2" y="77.3">(3)</text>
<text x="241.3" y="76">SD_D0</text>
<text x="52" y="79.6">SWDIO_STM32</text>
<text x="128" y="78.4">UART_UC2WIFI_TS</text>
<text x="148.2" y="79.6">(3)</text>
<text x="241.3" y="78.4">SD_D1</text>
<text x="128.4" y="106.6">OTG_HS_VBUS</text>
<text x="148.2" y="107.9">(2)</text>
<text x="128.7" y="109.1">OTG_HS_DM</text>
<text x="128.9" y="111.4">OTG_HS_DP</text>
<text x="151" y="110.2">(2)</text>
<text x="151" y="112.6">(2)</text>
<text x="55.9" y="118.4">RESETn</text>
<text x="130.3" y="118.5">RGB_G</text>
<text x="130.4" y="116.1">RGB_R</text>
<text x="130.4" y="120.8">RGB_B</text>
<text x="131.7" y="134.9">SD_D0</text>
<text x="131.7" y="137.3">SD_D1</text>
<text x="248.2" y="136.1">RGB_R</text>
<text x="131.7" y="139.6">SD_D2</text>
<text x="131.7" y="142">SD_D3</text>
<text x="248.1" y="141.9">RGB_G</text>
<text x="131.1" y="144.4">SD_SCK</text>
<text x="248.2" y="147.9">RGB_B</text>
<text x="46.7" y="151.5">SWDIO_STM32</text>
<text x="130.9" y="154.9">SD_CMD</text>
<text x="49.4" y="160.9">RESETn</text>
</g>
</svg>
